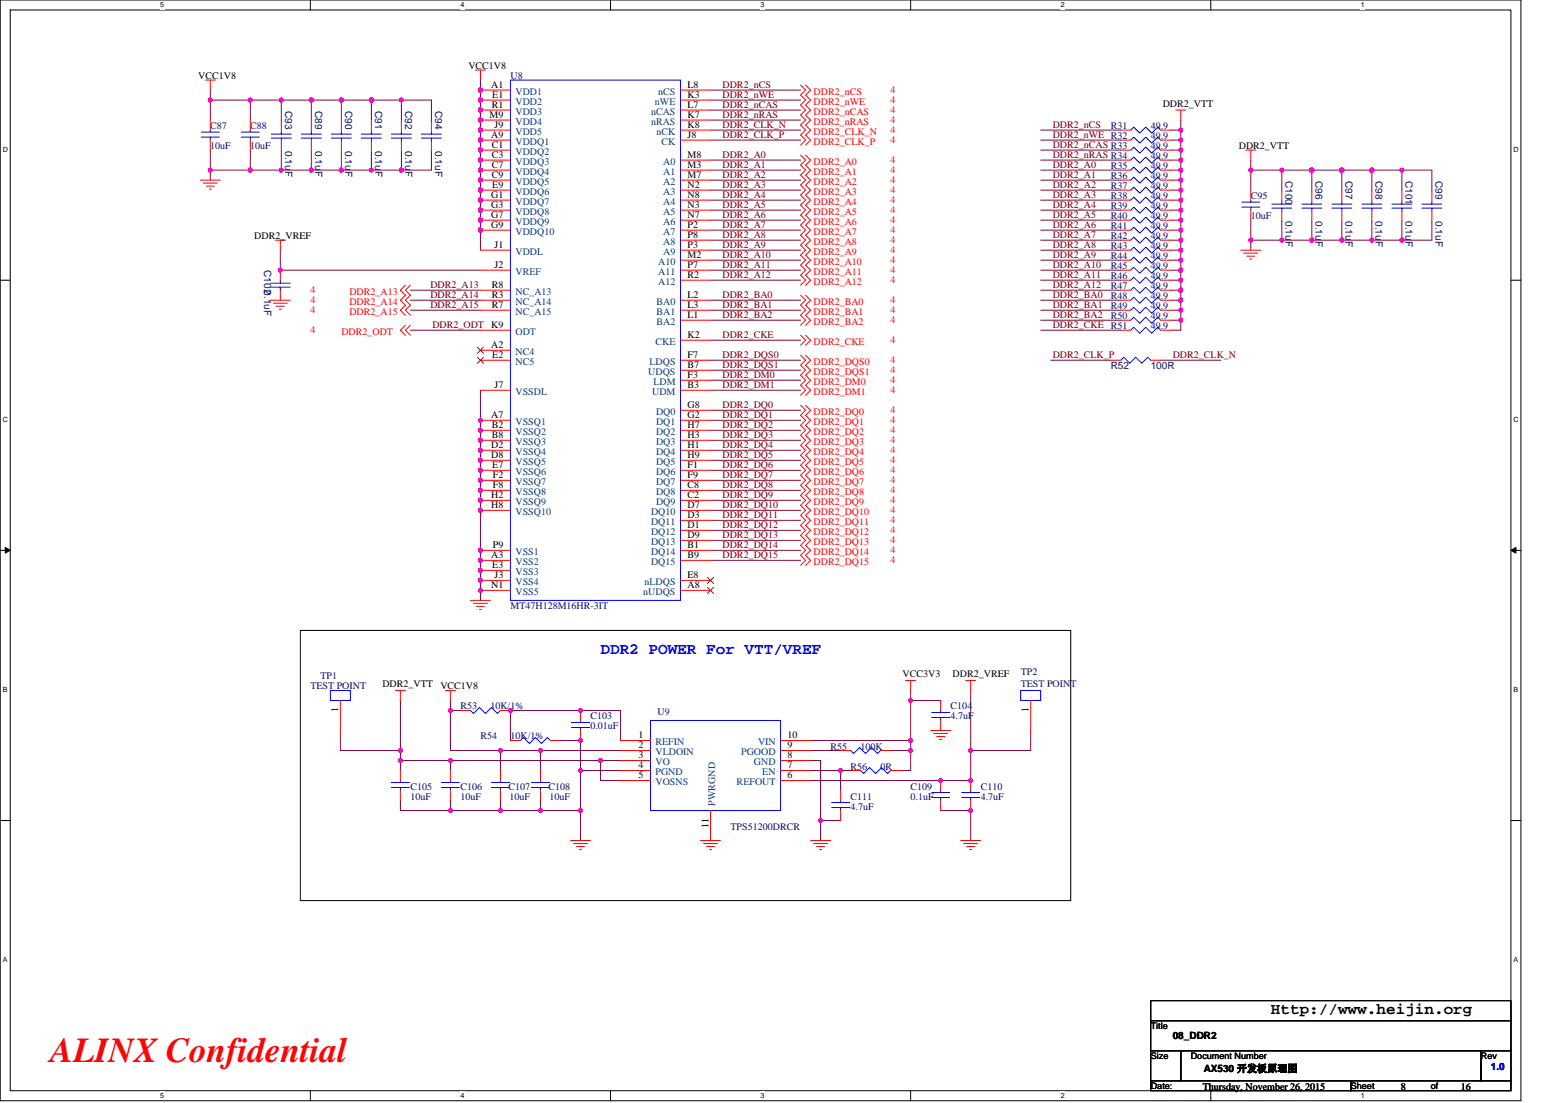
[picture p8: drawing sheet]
<svg xmlns="http://www.w3.org/2000/svg" width="297mm" height="210mm" viewBox="0 0 297 210" stroke-linecap="round" stroke-linejoin="round" font-family="sans-serif">
<path d="M0 0h289.6v209.5h-289.6zM1.9 1.9h285.8v205.7h-285.8z" fill="none" stroke="#000" stroke-width=".19"/>
<g fill="#fff">
<path d="M30.5 .2h.8v1.5h-.8z"/>
<path d="M30.5 207.8h.8v1.6h-.8z"/>
</g>
<path d="M59.1 0v1.9M59.1 207.6v1.9" fill="none" stroke="#000" stroke-width=".19"/>
<g fill="#fff">
<path d="M87.7 .2h.7v1.5h-.7z"/>
<path d="M87.7 207.8h.7v1.6h-.7z"/>
</g>
<path d="M116.2 0v1.9M116.2 207.6v1.9" fill="none" stroke="#000" stroke-width=".19"/>
<g fill="#fff">
<path d="M144.8 .2h.8v1.5h-.8z"/>
<path d="M144.8 207.8h.8v1.6h-.8z"/>
</g>
<path d="M173.4 0v1.9M173.4 207.6v1.9" fill="none" stroke="#000" stroke-width=".19"/>
<g fill="#fff">
<path d="M202 .2h.7v1.5h-.7z"/>
<path d="M202 207.8h.7v1.6h-.7z"/>
</g>
<path d="M230.5 0v1.9M230.5 207.6v1.9" fill="none" stroke="#000" stroke-width=".19"/>
<g fill="#fff">
<path d="M259.1 .2h.8v1.5h-.8z"/>
<path d="M259.1 207.8h.8v1.6h-.8z"/>
<path d="M.5 27.6h1v1.5h-1z"/>
<path d="M288.2 27.6h1v1.5h-1z"/>
<path d="M.5 79.1h1v1.5h-1z"/>
<path d="M288.2 79.1h1v1.5h-1z"/>
</g>
<path d="M0 53.3h1.9M287.7 53.3h1.9" fill="none" stroke="#000" stroke-width=".19"/>
<g fill="#fff">
<path d="M.5 130.5h.9v1.5h-.9z"/>
<path d="M288.2 130.5h.9v1.5h-.9z"/>
</g>
<path d="M0 104.8h1.9M287.7 104.8h1.9" fill="none" stroke="#000" stroke-width=".19"/>
<path d="M1 104.2l.9 .6-.9 .5zM287.7 104.8l.9-.6v1.1z" fill="#000" stroke="#000" stroke-width=".19"/>
<g fill="#fff">
<path d="M.5 181.9h.9v1.6h-.9z"/>
<path d="M288.2 181.9h.9v1.6h-.9z"/>
</g>
<path d="M57.2 120h146.7v51.4h-146.7zM0 156.2h1.9M287.7 156.2h1.9M219.1 190.5h68.6v3.8h-68.6zM219.1 194.3h68.6v5.7h-68.6zM219.1 200h5.7v5.7h-5.7zM219.1 205.7h38.1v1.9h-38.1zM224.8 200h57.2v5.7h-57.2zM257.2 205.7h30.5v1.9h-30.5zM282 200h5.7v5.7h-5.7z" fill="none" stroke="#000" stroke-width=".19"/>
<g fill="none" stroke="#800040" stroke-width=".19">
<path d="M40 19.1h7.7M40 19.1v3.8M40 17.1v1.9M47.7 19.1v3.8M47.7 19h5.9M53.6 19h5.7M53.6 19v4.1M59.3 19v4.1M59.3 19h5.7M65 19h5.7M65 19v4.1M70.7 19h5.7"/>
<path d="M70.7 19v4.1M76.4 19h5.7v4.1M76.4 19v4.1M91.5 15.2v32.4M135.3 17.1h17.1M135.3 19h17.1M40 32.4h7.7M40 28.6v3.8M40 32.4v1.9M47.7 32.4h5.9M47.7 28.6v3.8M53.6 32.4h5.7"/>
<path d="M53.6 28.8v3.6M59.3 28.8v3.6M59.3 32.4h5.7M65 32.4h5.7M65 28.8v3.6M70.7 32.4h5.7M70.7 28.8v3.6M76.4 28.8v3.6M82.1 28.8v3.6h-5.7M135.3 21h17.1M135.3 22.9h17.1M135.3 30.5h17.1"/>
<path d="M135.3 32.4h17.1M135.3 34.3h17.1M135.3 36.2h17.1M135.3 38.1h17.1M135.3 26.7h17.1M135.3 24.8h17.1M198.2 24.8h15.2M198.2 26.7h15.2M198.2 28.6h15.2M198.2 30.5h15.2M198.2 32.4h15.2M198.2 34.3h15.2"/>
<path d="M198.2 36.2h15.2M198.2 38.1h15.2M222.9 26.7h1.9M222.9 28.6h1.9M222.9 30.5h1.9M222.9 32.4h1.9M222.9 34.3h1.9M222.9 36.2h1.9M222.9 38.1h1.9M222.9 24.8h1.9v1.9M224.8 26.7v1.9M224.8 28.6v1.9"/>
<path d="M224.8 30.5v1.9M224.8 32.4v1.9M224.8 34.3v1.9M224.8 36.2v1.9M224.8 38.1v1.9M224.8 22.9v1.9M238.2 30.5v1.9M238.2 32.4h5.9M238.2 32.4v3.8M244.1 32.4v4M244.1 32.4h5.7M249.8 32.4v4"/>
<path d="M249.8 32.4h5.7M255.5 32.4v4M255.5 32.4h5.7M261.2 32.4h5.7M261.2 32.4v4M266.9 32.4v4M266.9 32.4h5.7v4M53.4 47.6v3.8h38.1M78.1 57.1h13.4M78.1 59.1h13.4M78.1 55.2h13.4M135.3 40h17.1"/>
<path d="M135.3 41.9h17.1M135.3 43.8h17.1M135.3 45.7h17.1M135.3 47.6h17.1M135.3 49.5h17.1M135.3 51.4h17.1M135.3 53.3h17.1M135.3 57.1h17.1M135.3 59.1h17.1M198.2 40h15.2M198.2 41.9h15.2M198.2 43.8h15.2"/>
<path d="M198.2 45.7h15.2M198.2 47.6h15.2M198.2 49.5h15.2M198.2 51.4h15.2M198.2 53.3h15.2M198.2 55.2h15.2M198.2 57.1h15.2M198.2 59.1h15.2M222.9 40h1.9M222.9 41.9h1.9M222.9 43.8h1.9M222.9 45.7h1.9"/>
<path d="M222.9 47.6h1.9M222.9 49.5h1.9M222.9 51.4h1.9M222.9 53.3h1.9M222.9 55.2h1.9M222.9 57.1h1.9M222.9 59.1h1.9M224.8 40v1.9M224.8 41.9v1.9M224.8 43.8v1.9M224.8 45.7v1.9M224.8 49.5v1.9"/>
<path d="M224.8 53.3v1.9M224.8 55.2v1.9M224.8 57.1v2M224.8 51.4v1.9M224.8 47.6v1.9M224.8 59.1v1.9M238.2 45.7h5.9M238.2 41.9v3.8M238.2 45.7v1.9M244.1 42.1v3.6M244.1 45.7h5.7M249.8 45.7h5.7"/>
<path d="M249.8 42.1v3.6M255.5 42.1v3.6M255.5 45.7h5.7M261.2 42.1v3.6M261.2 45.7h5.7M266.9 42.1v3.6M272.6 42.1v3.6h-5.7M78.1 62.9h13.4M91.5 74.3v40M135.3 61h17.1M135.3 64.8h17.1M135.3 68.6h17.1"/>
<path d="M135.3 70.5h17.1M135.3 72.4h17.1M135.3 74.3h17.1M135.3 78.1h17.1M198.2 62.9h15.2M198.2 61h15.2M200.1 68.6h11.4M221 68.6h11.4M222.9 61h1.9v1.9h-1.9M135.3 80h17.1M135.3 81.9h17.1M135.3 83.8h17.1"/>
<path d="M135.3 85.7h17.1M135.3 87.6h17.1M135.3 89.5h17.1M135.3 91.4h17.1M135.3 93.3h17.1M135.3 95.2h17.1M135.3 97.2h17.1M135.3 99.1h17.1M135.3 106.7h17.1M135.3 101h17.1M135.3 102.9h17.1M135.3 104.8h17.1"/>
<path d="M64.8 139.1v3.8h11.4M76.2 133.3v11.5M85.8 133.3v2M85.8 135.3h1.9M85.8 135.3v7.6h9.5M173.4 131.4v1.9M173.4 133.3v7.7M173.4 133.3h5.7M184.8 131.4v11.5h11.5v-3.8M76.2 144.8v1.9M76.2 152.4v1.9h9.6M76.2 144.8h9.6"/>
<path d="M85.8 144.8h28.5M85.8 154.3h9.5M85.8 144.8v1.9M85.8 152.4v1.9M95.3 152.4v1.9M95.3 154.3h7.6M95.3 142.9h7.6M95.3 142.9v3.8M97.2 141v-5.7h20.9v5.7M102.9 152.4v1.9M102.9 142.9v3.8M102.9 142.9h15.2"/>
<path d="M102.9 154.3h7.6v5.7M106.7 141h3.8v5.7h7.6M110.5 146.7v7.6M114.3 144.8v3.8h3.8M114.3 144.8h3.8M154.3 141h19.1M154.3 146.7h5.8M154.3 142.9h5.8M154.3 144.8h1.9v11.4M156.2 156.2h3.9M156.2 156.2v3.8M160.1 146.7h1.9"/>
<path d="M160.1 146.7v3.8M169.6 142.9h3.8M173.4 142.9v3.8h-1.9M173.4 141v1.9M179.1 154.3h5.7v5.7M184.8 142.9v5.7h-30.5"/>
</g>
<g fill="#f0f" stroke="#f0f" stroke-width=".19">
<circle cx="91.5" cy="43.8" r=".38"/>
<circle cx="91.5" cy="41.9" r=".38"/>
<circle cx="91.5" cy="40" r=".38"/>
<circle cx="91.5" cy="38.1" r=".38"/>
<circle cx="91.5" cy="36.2" r=".38"/>
<circle cx="91.5" cy="34.3" r=".38"/>
<circle cx="91.5" cy="32.4" r=".38"/>
<circle cx="91.5" cy="30.5" r=".38"/>
<circle cx="91.5" cy="28.6" r=".38"/>
<circle cx="91.5" cy="26.7" r=".38"/>
<circle cx="91.5" cy="24.8" r=".38"/>
<circle cx="91.5" cy="22.8" r=".38"/>
<circle cx="91.5" cy="20.9" r=".38"/>
<circle cx="91.5" cy="19" r=".38"/>
<circle cx="91.5" cy="17.1" r=".38"/>
<circle cx="91.5" cy="81.9" r=".38"/>
<circle cx="91.5" cy="80" r=".38"/>
<circle cx="91.5" cy="83.8" r=".38"/>
<circle cx="91.5" cy="85.7" r=".38"/>
<circle cx="91.5" cy="87.6" r=".38"/>
<circle cx="91.5" cy="89.5" r=".38"/>
<circle cx="91.5" cy="91.4" r=".38"/>
<circle cx="91.5" cy="93.3" r=".38"/>
<circle cx="91.5" cy="95.2" r=".38"/>
<circle cx="91.5" cy="97.1" r=".38"/>
<circle cx="91.5" cy="104.8" r=".38"/>
<circle cx="91.5" cy="106.7" r=".38"/>
<circle cx="91.5" cy="108.6" r=".38"/>
<circle cx="91.5" cy="110.5" r=".38"/>
<circle cx="91.5" cy="112.4" r=".38"/>
<circle cx="65" cy="19" r=".38"/>
<circle cx="40" cy="19" r=".38"/>
<circle cx="47.6" cy="32.4" r=".38"/>
<circle cx="76.4" cy="19" r=".38"/>
<circle cx="70.7" cy="19" r=".38"/>
<circle cx="65" cy="32.4" r=".38"/>
<circle cx="76.4" cy="32.4" r=".38"/>
<circle cx="70.7" cy="32.4" r=".38"/>
<circle cx="59.3" cy="19" r=".38"/>
<circle cx="59.3" cy="32.4" r=".38"/>
<circle cx="76.2" cy="144.8" r=".38"/>
<circle cx="173.4" cy="141" r=".38"/>
<circle cx="156.2" cy="156.2" r=".38"/>
<circle cx="110.5" cy="154.3" r=".38"/>
<circle cx="102.9" cy="154.3" r=".38"/>
<circle cx="95.3" cy="142.9" r=".38"/>
<circle cx="173.4" cy="133.3" r=".38"/>
<circle cx="85.7" cy="154.3" r=".38"/>
<circle cx="85.7" cy="144.8" r=".38"/>
<circle cx="95.3" cy="154.3" r=".38"/>
<circle cx="85.7" cy="135.2" r=".38"/>
<circle cx="184.8" cy="148.6" r=".38"/>
<circle cx="184.8" cy="142.9" r=".38"/>
<circle cx="114.3" cy="144.8" r=".38"/>
<circle cx="173.4" cy="142.9" r=".38"/>
<circle cx="184.8" cy="154.3" r=".38"/>
<circle cx="179.1" cy="148.6" r=".38"/>
<circle cx="160" cy="146.7" r=".38"/>
<circle cx="110.5" cy="135.2" r=".38"/>
<circle cx="97.2" cy="135.2" r=".38"/>
<circle cx="102.9" cy="142.9" r=".38"/>
<circle cx="110.5" cy="146.7" r=".38"/>
<circle cx="110.5" cy="141" r=".38"/>
<circle cx="76.2" cy="142.9" r=".38"/>
<circle cx="40" cy="32.4" r=".38"/>
<circle cx="224.8" cy="24.8" r=".38"/>
<circle cx="224.8" cy="28.6" r=".38"/>
<circle cx="224.8" cy="26.7" r=".38"/>
<circle cx="224.8" cy="30.5" r=".38"/>
<circle cx="224.8" cy="34.3" r=".38"/>
<circle cx="224.8" cy="32.4" r=".38"/>
<circle cx="224.8" cy="36.2" r=".38"/>
<circle cx="224.8" cy="38.1" r=".38"/>
<circle cx="224.8" cy="41.9" r=".38"/>
<circle cx="224.8" cy="40" r=".38"/>
<circle cx="224.8" cy="43.8" r=".38"/>
<circle cx="224.8" cy="45.7" r=".38"/>
<circle cx="224.8" cy="47.6" r=".38"/>
<circle cx="224.8" cy="51.4" r=".38"/>
<circle cx="224.8" cy="49.5" r=".38"/>
<circle cx="224.8" cy="55.2" r=".38"/>
<circle cx="224.8" cy="53.3" r=".38"/>
<circle cx="224.8" cy="57.1" r=".38"/>
<circle cx="224.8" cy="60.9" r=".38"/>
<circle cx="224.8" cy="59" r=".38"/>
<circle cx="53.6" cy="19" r=".38"/>
<circle cx="47.6" cy="19" r=".38"/>
<circle cx="53.6" cy="32.4" r=".38"/>
<circle cx="255.5" cy="45.7" r=".38"/>
<circle cx="249.8" cy="45.7" r=".38"/>
<circle cx="255.5" cy="32.4" r=".38"/>
<circle cx="244.1" cy="32.4" r=".38"/>
<circle cx="238.1" cy="32.4" r=".38"/>
<circle cx="266.9" cy="32.4" r=".38"/>
<circle cx="261.2" cy="32.4" r=".38"/>
<circle cx="266.9" cy="45.7" r=".38"/>
<circle cx="261.2" cy="45.7" r=".38"/>
<circle cx="249.8" cy="32.4" r=".38"/>
<circle cx="244.1" cy="45.7" r=".38"/>
<circle cx="238.1" cy="45.7" r=".38"/>
<circle cx="53.4" cy="51.4" r=".38"/>
</g>
<g fill="none" stroke="#f00" stroke-width=".19">
<path d="M39.1 15.2h1.9M40 15.2v1.9M90.5 13.3h1.9M91.5 17.1h5.7M91.5 19h5.7M91.5 13.3v1.9M129.6 17.1h5.7M129.6 19h5.7M152.4 16.2l1 .9-1 1 1 .9-1 1 1 1-1 .9 1 1-1 .9 1 1-1 .9 1 1-1 .9M153.4 16.2l.9 .9-.9 1 .9 .9-.9 1 .9 1-.9 .9 .9 1-.9 .9 .9 1-.9 .9 .9 1-.9 .9M38.1 34.3h3.8M38.7 34.9h2.7"/>
<path d="M39.3 35.4h1.5M39.9 36h.3M40 22.9v1.9M40 26.7v1.9M47.7 22.9v1.9M47.7 26.7v1.9M53.6 23.1v1.9M53.6 26.9v1.9M59.3 23.1v1.9M59.3 26.9v1.9M65 23.1v1.9M65 26.9v1.9"/>
<path d="M70.7 23.1v1.9M70.7 26.9v1.9M76.4 23.1v1.9M76.4 26.9v1.9M82.1 23.1v1.9M82.1 26.9v1.9M91.5 21h5.7M91.5 22.9h5.7M91.5 24.8h5.7M91.5 26.7h5.7M91.5 28.6h5.7M91.5 30.5h5.7"/>
<path d="M91.5 32.4h5.7M91.5 34.3h5.7M91.5 36.2h5.7M91.5 38.1h5.7M129.6 21h5.7M129.6 22.9h5.7M129.6 24.8h5.7M129.6 26.7h5.7M129.6 30.5h5.7M129.6 32.4h5.7M129.6 34.3h5.7M129.6 36.2h5.7"/>
<path d="M129.6 38.1h5.7M152.4 29.5l1 1-1 .9 1 1-1 .9 1 1-1 .9 1 1-1 .9 1 1-1 1 1 .9-1 1 1 .9-1 1 1 .9-1 1 1 .9-1 1 1 .9-1 1 1 .9-1 1 1 .9-1 1 1 .9-1 1M153.4 29.5l.9 1-.9 .9 .9 1-.9 .9 .9 1-.9 .9 .9 1-.9 .9 .9 1-.9 1 .9 .9-.9 1 .9 .9-.9 1 .9 .9-.9 1 .9 .9-.9 1 .9 .9-.9 1 .9 .9-.9 1 .9 .9-.9 1 .9 .9-.9 1M213.4 28.6h1.9M213.4 36.2h1.9M213.4 30.5h1.9M213.4 38.1h1.9M213.4 24.8h1.9M213.4 32.4h1.9M213.4 26.7h1.9M213.4 34.3h1.9M221 28.6h1.9"/>
<path d="M221 36.2h1.9M221 30.5h1.9M221 38.1h1.9M221 24.8h1.9M221 32.4h1.9M221 26.7h1.9M221 34.3h1.9M223.9 21h1.9M224.8 21v1.9M237.2 28.6h1.9M238.2 36.2v1.9M238.2 28.6v1.9"/>
<path d="M244.1 36.4v1.9M249.8 36.4v1.9M255.5 36.4v1.9M261.2 36.4v1.9M266.9 36.4v1.9M272.6 36.4v1.9M51.5 57.1h3.8M52 57.7h2.7M52.4 45.7h1.9M52.6 58.3h1.5M53.2 58.9h.4M53.4 45.7v1.9"/>
<path d="M53.4 51.4v1.9M53.4 55.2v1.9M77.2 54.3l-1 .9 1 1-1 .9 1 1-1 1 1 .9M78.1 54.3l-.9 .9 .9 1-.9 .9 .9 1-.9 1 .9 .9M91.5 40h5.7M91.5 41.9h5.7M91.5 43.8h5.7M91.5 47.6h5.7M91.5 51.4h5.7M91.5 55.2h5.7M91.5 57.1h5.7M91.5 59.1h5.7"/>
<path d="M129.6 40h5.7M129.6 41.9h5.7M129.6 43.8h5.7M129.6 45.7h5.7M129.6 47.6h5.7M129.6 49.5h5.7M129.6 51.4h5.7M129.6 53.3h5.7M129.6 57.1h5.7M129.6 59.1h5.7M152.4 56.2l1 .9-1 1 1 1-1 .9 1 1-1 .9M153.4 56.2l.9 .9-.9 1 .9 1-.9 .9 .9 1-.9 .9"/>
<path d="M213.4 53.3h1.9M213.4 43.8h1.9M213.4 45.7h1.9M213.4 55.2h1.9M213.4 40h1.9M213.4 57.1h1.9M213.4 47.6h1.9M213.4 41.9h1.9M213.4 49.5h1.9M213.4 51.4h1.9M213.4 59.1h1.9M221 53.3h1.9"/>
<path d="M221 43.8h1.9M221 45.7h1.9M221 55.2h1.9M221 40h1.9M221 57.1h1.9M221 47.6h1.9M221 41.9h1.9M221 49.5h1.9M221 51.4h1.9M221 59.1h1.9M236.3 47.6h3.8M236.8 48.2h2.7"/>
<path d="M237.4 48.8h1.5M238 49.3h.4M238.2 40v1.9M244.1 40.2v1.9M249.8 40.2v1.9M255.5 40.2v1.9M261.2 40.2v1.9M266.9 40.2v1.9M272.6 40.2v1.9M77.2 61.9l-1 1 1 .9M78.1 61.9l-.9 1 .9 .9M91.5 62.9h5.7"/>
<path d="M91.5 66.7h5.7M91.5 68.6h5.7M91.5 74.3h5.7M129.6 61h5.7M129.6 64.8h5.7M129.6 68.6h5.7M129.6 70.5h5.7M129.6 72.4h5.7M129.6 74.3h5.7M129.6 78.1h5.7M152.4 63.8l1 1-1 .9M152.4 67.6l1 1-1 .9 1 1-1 .9 1 1-1 .9 1 1-1 .9"/>
<path d="M152.4 77.2l1 .9-1 1 1 .9-1 1 1 .9-1 1 1 .9-1 1 1 .9-1 1 1 .9-1 1 1 .9-1 1 1 .9-1 1 1 .9-1 1 1 .9-1 1 1 1-1 .9 1 1-1 .9 1 1-1 .9 1 1-1 .9 1 1-1 .9 1 1-1 .9M153.4 63.8l.9 1-.9 .9M153.4 67.6l.9 1-.9 .9 .9 1-.9 .9 .9 1-.9 .9 .9 1-.9 .9M153.4 77.2l.9 .9-.9 1 .9 .9-.9 1 .9 .9-.9 1 .9 .9-.9 1 .9 .9-.9 1 .9 .9-.9 1 .9 .9-.9 1 .9 .9-.9 1 .9 .9-.9 1 .9 .9-.9 1 .9 1-.9 .9 .9 1-.9 .9 .9 1-.9 .9 .9 1-.9 .9 .9 1-.9 .9 .9 1-.9 .9M211.5 68.6h1.9M213.4 61h1.9M213.4 62.9h1.9M219.1 68.6h1.9M221 61h1.9M221 62.9h1.9M91.5 80h5.7M91.5 81.9h5.7"/>
<path d="M91.5 83.8h5.7M91.5 85.7h5.7M91.5 87.6h5.7M91.5 89.5h5.7M91.5 91.4h5.7M91.5 93.3h5.7M91.5 95.2h5.7M91.5 97.2h5.7M129.6 80h5.7M129.6 81.9h5.7M129.6 83.8h5.7M129.6 85.7h5.7"/>
<path d="M129.6 87.6h5.7M129.6 89.5h5.7M129.6 91.4h5.7M129.6 93.3h5.7M129.6 95.2h5.7M129.6 97.2h5.7M129.6 99.1h5.7M89.6 114.3h3.8M90.1 114.9h2.7M90.7 115.4h1.5M91.3 116h.4M91.5 104.8h5.7"/>
<path d="M91.5 106.7h5.7M91.5 108.6h5.7M91.5 110.5h5.7M91.5 112.4h5.7M129.6 101h5.7M129.6 102.9h5.7M129.6 104.8h5.7M129.6 106.7h5.7M129.6 110.5h5.7M129.6 112.4h5.7M64.8 133.3v5.8M75.3 131.4h1.9"/>
<path d="M76.2 131.4v1.9M84.8 131.4h1.9M85.8 131.4v2M87.7 135.3h1.9M95.3 135.3h1.9M110.5 135.3v1.9M110.5 139.1v1.9M172.4 129.5h1.9M173.4 129.5v1.9M177.2 139.1h3.8M177.8 139.6h2.6M179.1 133.3v2"/>
<path d="M179.1 137.2v1.9M183.9 129.5h1.9M184.8 129.5v1.9M196.3 133.3v5.8M76.2 146.7v1.9M76.2 150.5v1.9M85.8 146.7v1.9M85.8 150.5v1.9M95.3 146.7v1.9M95.3 150.5v1.9M97.2 141h1.9M102.9 146.7v1.9"/>
<path d="M102.9 150.5v1.9M104.8 141h1.9M118.1 141h5.8M118.1 142.9h5.8M118.1 144.8h5.8M118.1 146.7h5.8M118.1 148.6h5.8M135.3 154.3v5.7M148.6 148.6h5.7M148.6 146.7h5.7M148.6 144.8h5.7M148.6 142.9h5.7"/>
<path d="M148.6 141h5.7M160.1 142.9h1.9M160.1 150.5v1.9M160.1 154.3v1.9M162 146.7h1.9M167.7 142.9h1.9M169.6 146.7h1.9M178.3 140.2h1.6M178.9 140.8h.4M179.1 148.6v1.9M179.1 152.4v1.9M184.8 148.6v1.9"/>
<path d="M184.8 152.4v1.9M108.6 160h3.8M109.2 160.6h2.7M109.8 161.2h1.5M110.3 161.7h.4M133.4 160h3.8M134 160.6h2.6M134.5 161.2h1.6M135.1 161.7h.4M154.3 160h3.9M154.9 160.6h2.7M155.5 161.2h1.5"/>
<path d="M156.1 161.7h.3M182.9 160h3.8M183.5 160.6h2.7M184.1 161.2h1.5M184.6 161.7h.4"/>
</g>
<g fill="none" stroke="#00f" stroke-width=".19">
<path d="M97.2 15.2h32.4v99.1h-32.4zM38.3 26.1h3.5M38.3 25.1h3.5M40 24.8v.3M40 26.1v.6M45.9 26.1h3.5M45.9 25.1h3.5M47.7 24.8v.3M47.7 26.1v.6M51.7 26.3h3.8M51.7 25.5h3.8M53.6 25v.5"/>
<path d="M53.6 26.3v.6M57.4 26.3h3.8M57.4 25.5h3.8M59.3 25v.5M59.3 26.3v.6M63.1 26.3h3.8M63.1 25.5h3.8M65 25v.5M65 26.3v.6M68.8 26.3h3.8M68.8 25.5h3.8M70.7 25v.5"/>
<path d="M70.7 26.3v.6M74.5 26.3h3.8M74.5 25.5h3.8M76.4 25v.5M76.4 26.3v.6M80.2 26.3h3.8M80.2 25.5h3.8M82.1 25v.5M82.1 26.3v.6M215.3 28.6l.6-.6 1.1 1.1 1.2-1.1 1.1 1.1 1.1-1.1 .6 .6M215.3 36.2l.6-.6 1.1 1.2 1.2-1.2 1.1 1.2 1.1-1.2 .6 .6M215.3 30.5l.6-.6 1.1 1.2 1.2-1.2 1.1 1.2 1.1-1.2 .6 .6"/>
<path d="M215.3 38.1l.6-.6 1.1 1.2 1.2-1.2 1.1 1.2 1.1-1.2 .6 .6M215.3 24.8l.6-.6 1.1 1.1 1.2-1.1 1.1 1.1 1.1-1.1 .6 .6M215.3 32.4l.6-.6 1.1 1.2 1.2-1.2 1.1 1.2 1.1-1.2 .6 .6M215.3 26.7l.6-.6 1.1 1.1 1.2-1.1 1.1 1.1 1.1-1.1 .6 .6M215.3 34.3l.6-.6 1.1 1.2 1.2-1.2 1.1 1.2 1.1-1.2 .6 .6M236.4 39.4h3.5M236.4 38.5h3.5M238.2 38.1v.4M238.2 39.4v.6M242.2 39.6h3.8M242.2 38.9h3.8M244.1 38.3v.6"/>
<path d="M244.1 39.6v.6M247.9 39.6h3.8M247.9 38.9h3.8M249.8 38.3v.6M249.8 39.6v.6M253.6 39.6h3.8M253.6 38.9h3.8M255.5 38.3v.6M255.5 39.6v.6M259.3 39.6h3.8M259.3 38.9h3.8M261.2 38.3v.6"/>
<path d="M261.2 39.6v.6M265 39.6h3.8M265 38.9h3.8M266.9 38.3v.6M266.9 39.6v.6M270.7 39.6h3.8M270.7 38.9h3.8M272.6 38.3v.6M272.6 39.6v.6M51.5 54.7h3.8M51.5 53.9h3.8M53.4 53.3v.6"/>
<path d="M53.4 54.7v.5M215.3 53.3l.6-.5 1.1 1.1 1.2-1.1 1.1 1.1 1.1-1.1 .6 .5M215.3 43.8l.6-.6 1.1 1.2 1.2-1.2 1.1 1.2 1.1-1.2 .6 .6M215.3 45.7l.6-.6 1.1 1.2 1.2-1.2 1.1 1.2 1.1-1.2 .6 .6M215.3 55.2l.6-.5 1.1 1.1 1.2-1.1 1.1 1.1 1.1-1.1 .6 .5M215.3 40l.6-.6 1.1 1.2 1.2-1.2 1.1 1.2 1.1-1.2 .6 .6M215.3 57.1l.6-.5 1.1 1.1 1.2-1.1 1.1 1.1 1.1-1.1 .6 .5M215.3 47.6l.6-.5 1.1 1.1 1.2-1.1 1.1 1.1 1.1-1.1 .6 .5M215.3 41.9l.6-.6 1.1 1.2 1.2-1.2 1.1 1.2 1.1-1.2 .6 .6M215.3 49.5l.6-.5 1.1 1.1 1.2-1.1 1.1 1.1 1.1-1.1 .6 .5M215.3 51.4l.6-.5 1.1 1.1 1.2-1.1 1.1 1.1 1.1-1.1 .6 .5M215.3 59.1l.6-.6 1.1 1.1 1.2-1.1 1.1 1.1 1.1-1.1 .6 .6"/>
<path d="M213.4 68.6l.6-.6 1.1 1.2 1.2-1.2 1.1 1.2 1.1-1.2 .6 .6M215.3 61l.6-.6 1.1 1.1 1.2-1.1 1.1 1.1 1.1-1.1 .6 .6M215.3 62.9l.6-.6 1.1 1.1 1.2-1.1 1.1 1.1 1.1-1.1 .6 .6M62.9 131.4h3.8v1.9h-3.8zM89.6 135.3l.5 .5 1.2-1.1 1.1 1.1 1.2-1.1 1.1 1.1 .6-.5M108.8 138.5h3.4M108.8 137.5h3.4M110.5 137.2v.3M110.5 138.5v.6M123.9 137.2h24.7v17.1h-24.7zM177.4 136.6h3.4M177.4 135.6h3.4"/>
<path d="M179.1 135.3v.3M179.1 136.6v.6M194.3 131.4h3.9v1.9h-3.9zM74.5 149.9h3.5M74.5 149h3.5M76.2 148.6v.4M76.2 149.9v.6M84 149.9h3.5M84 149h3.5M85.8 148.6v.4M85.8 149.9v.6M93.6 149.9h3.4"/>
<path d="M93.6 149h3.4M95.3 148.6v.4M95.3 149.9v.6M99.1 141l.6-.6 1.1 1.1 1.2-1.1 1.1 1.1 1.1-1.1 .6 .6M101.2 149.9h3.4M101.2 149h3.4M102.9 148.6v.4M102.9 149.9v.6M158.3 153.7h3.5M158.3 152.8h3.5M160.1 152.4v.4M160.1 153.7v.6"/>
<path d="M162 142.9l.5 .5 1.2-1.1 1.1 1.1 1.2-1.1 1.1 1.1 .6-.5M163.9 146.7l.5 .6 1.2-1.2 1.1 1.2 1.2-1.2 1.1 1.2 .6-.6M177.4 151.8h3.4M177.4 150.9h3.4M179.1 150.5v.4M179.1 151.8v.6M183.1 151.8h3.4M183.1 150.9h3.4M184.8 150.5v.4M184.8 151.8v.6"/>
</g>
<path d="M90.9 66.1l1.2 1.2M90.9 68l1.2 1.2M92.1 66.1l-1.2 1.2M92.1 68l-1.2 1.2M134.7 109.9l1.2 1.2M134.7 111.8l1.2 1.2M135.9 109.9l-1.2 1.2M135.9 111.8l-1.2 1.2" fill="none" stroke="#804000" stroke-width=".19"/>
<text font-size="6.7" fill="#f00" x="9.6" y="202.2">ALINX Confidential</text>
<text font-size="3" fill="#00f" x="114.3" y="124.5">DDR2 POWER For VTT/VREF</text>
<text font-size="3" x="242" y="193.1">Http://www.heijin.org</text>
<g font-size="1.9">
<text x="37.8" y="15">VCC1V8</text>
<text x="89.2" y="13.1">VCC1V8</text>
<text x="93.5" y="16.7">A1</text>
<text x="130.9" y="16.7">L8</text>
<text x="93.2" y="22.5">M9</text>
<text x="93.6" y="20.6">R1</text>
<text x="93.7" y="18.6">E1</text>
<text x="130.9" y="20.6">L7</text>
<text x="130.9" y="22.5">K7</text>
<text x="130.9" y="18.6">K3</text>
<text x="221.4" y="20.4">DDR2_VTT</text>
<text x="93.5" y="26.3">A9</text>
<text x="93.6" y="28.2">C1</text>
<text x="94.2" y="24.4">J9</text>
<text x="130.9" y="24.4">K8</text>
<text x="130.9" y="26.3">J8</text>
<text x="235.9" y="28.4">DDR2_VTT</text>
<text x="93.6" y="30.1">C3</text>
<text x="93.6" y="32">C7</text>
<text x="93.6" y="33.9">C9</text>
<text x="93.7" y="35.8">E9</text>
<text x="130.9" y="30.1">M8</text>
<text x="130.9" y="32">M3</text>
<text x="130.9" y="33.9">M7</text>
<text x="130.9" y="35.8">N2</text>
<text x="93.5" y="37.7">G1</text>
<text x="93.5" y="39.6">G3</text>
<text x="93.5" y="41.5">G7</text>
<text x="130.9" y="37.7">N8</text>
<text x="130.9" y="39.6">N3</text>
<text x="130.9" y="41.5">N7</text>
<text x="48.4" y="45.5">DDR2_VREF</text>
<text x="93.5" y="43.4">G9</text>
<text x="94.2" y="47.2">J1</text>
<text x="130.9" y="43.4">P2</text>
<text x="130.9" y="45.3">P8</text>
<text x="130.9" y="47.2">P3</text>
<text x="94.2" y="51">J2</text>
<text x="130.9" y="49.1">M2</text>
<text x="130.9" y="51">P7</text>
<text x="130.9" y="52.9">R2</text>
<text x="93.6" y="54.8">R8</text>
<text x="93.6" y="56.7">R3</text>
<text x="93.6" y="58.7">R7</text>
<text x="130.9" y="56.7">L2</text>
<text x="130.9" y="58.7">L3</text>
<text x="93.5" y="62.5">K9</text>
<text x="130.9" y="64.4">K2</text>
<text x="130.9" y="60.6">L1</text>
<text x="93.5" y="66.3">A2</text>
<text x="93.7" y="68.2">E2</text>
<text x="130.9" y="70.1">B7</text>
<text x="130.9" y="72">F3</text>
<text x="130.9" y="68.2">F7</text>
<text x="94.2" y="73.9">J7</text>
<text x="130.9" y="77.7">G8</text>
<text x="130.9" y="73.9">B3</text>
<text x="93.5" y="79.6">A7</text>
<text x="93.6" y="81.5">B2</text>
<text x="93.6" y="83.4">B8</text>
<text x="130.9" y="79.6">G2</text>
<text x="130.9" y="81.5">H7</text>
<text x="130.9" y="83.4">H3</text>
<text x="93.5" y="85.3">D2</text>
<text x="93.5" y="87.2">D8</text>
<text x="93.7" y="89.1">E7</text>
<text x="130.9" y="85.3">H1</text>
<text x="130.9" y="87.2">H9</text>
<text x="130.9" y="89.1">F1</text>
<text x="93.5" y="94.8">H2</text>
<text x="93.8" y="91">F2</text>
<text x="93.8" y="92.9">F8</text>
<text x="130.9" y="91">F9</text>
<text x="130.9" y="92.9">C8</text>
<text x="130.9" y="94.8">C2</text>
<text x="93.5" y="96.8">H8</text>
<text x="130.9" y="96.8">D7</text>
<text x="130.9" y="98.7">D3</text>
<text x="130.9" y="100.6">D1</text>
<text x="93.5" y="106.3">A3</text>
<text x="93.8" y="104.4">P9</text>
<text x="130.9" y="102.5">D9</text>
<text x="130.9" y="104.4">B1</text>
<text x="130.9" y="106.3">B9</text>
<text x="93.5" y="112">N1</text>
<text x="93.7" y="108.2">E3</text>
<text x="94.2" y="110.1">J3</text>
<text x="130.9" y="112">A8</text>
<text x="130.9" y="110.1">E8</text>
<text x="72.8" y="130.9">DDR2_VTT</text>
<text x="83.9" y="131.3">VCC1V8</text>
<text x="171.9" y="129">VCC3V3</text>
<text x="181.4" y="129">DDR2_VREF</text>
<text x="64.4" y="135.6" transform="rotate(-90 64.4 135.6)">1</text>
<text x="195.9" y="135.6" transform="rotate(-90 195.9 135.6)">1</text>
<text x="121.6" y="140.6">1</text>
<text x="121.6" y="142.5">2</text>
<text x="150" y="142.5">9</text>
<text x="150" y="140.6">10</text>
<text x="121.6" y="144.4">3</text>
<text x="121.6" y="146.3">4</text>
<text x="121.6" y="148.2">5</text>
<text x="150" y="146.3">7</text>
<text x="150" y="148.2">6</text>
<text x="150" y="144.4">8</text>
<text x="134.9" y="157.5" transform="rotate(-90 134.9 157.5)">11</text>
<text x="223.3" y="197.8">08_DDR2</text>
<text x="229" y="207.5">Thursday, November 26, 2015</text>
<text x="229.2" y="204.1">AX530 开发板原理图</text>
<text x="266.7" y="207.5">8</text>
<text x="278.2" y="207.5">16</text>
</g>
<g font-size="1.9" fill="#000080">
<text x="97.2" y="15">U8</text>
<text x="54.3" y="21.1" transform="rotate(90 54.3 21.1)">C93</text>
<text x="60" y="21.1" transform="rotate(90 60 21.1)">C89</text>
<text x="65.7" y="21.1" transform="rotate(90 65.7 21.1)">C90</text>
<text x="71.4" y="21.1" transform="rotate(90 71.4 21.1)">C91</text>
<text x="77.1" y="21.1" transform="rotate(90 77.1 21.1)">C92</text>
<text x="82.9" y="21.1" transform="rotate(90 82.9 21.1)">C94</text>
<text x="40" y="24.6">C87</text>
<text x="40" y="28.4">10uF</text>
<text x="47.7" y="24.6">C88</text>
<text x="47.7" y="28.4">10uF</text>
<text x="54.3" y="28.8" transform="rotate(90 54.3 28.8)">0.1uF</text>
<text x="60" y="28.8" transform="rotate(90 60 28.8)">0.1uF</text>
<text x="65.7" y="28.8" transform="rotate(90 65.7 28.8)">0.1uF</text>
<text x="71.4" y="28.8" transform="rotate(90 71.4 28.8)">0.1uF</text>
<text x="77.1" y="28.8" transform="rotate(90 77.1 28.8)">0.1uF</text>
<text x="82.9" y="28.8" transform="rotate(90 82.9 28.8)">0.1uF</text>
<text x="211.5" y="24.6">R31</text>
<text x="219.1" y="28.4">49.9</text>
<text x="219.1" y="24.6">49.9</text>
<text x="219.1" y="26.5">49.9</text>
<text x="211.5" y="32.2">R35</text>
<text x="211.5" y="34.1">R36</text>
<text x="219.1" y="30.3">49.9</text>
<text x="219.1" y="32.2">49.9</text>
<text x="219.1" y="34.1">49.9</text>
<text x="244.8" y="34.5" transform="rotate(90 244.8 34.5)">C100</text>
<text x="250.5" y="34.5" transform="rotate(90 250.5 34.5)">C96</text>
<text x="256.2" y="34.5" transform="rotate(90 256.2 34.5)">C97</text>
<text x="261.9" y="34.5" transform="rotate(90 261.9 34.5)">C98</text>
<text x="267.6" y="34.5" transform="rotate(90 267.6 34.5)">C101</text>
<text x="273.4" y="34.5" transform="rotate(90 273.4 34.5)">C99</text>
<text x="211.5" y="36">R37</text>
<text x="211.5" y="37.9">R38</text>
<text x="211.5" y="39.8">R39</text>
<text x="211.5" y="41.7">R40</text>
<text x="219.1" y="36">49.9</text>
<text x="219.1" y="37.9">49.9</text>
<text x="219.1" y="39.8">49.9</text>
<text x="219.1" y="41.7">49.9</text>
<text x="238.2" y="37.9">C95</text>
<text x="238.2" y="41.7">10uF</text>
<text x="211.5" y="43.6">R41</text>
<text x="211.5" y="45.5">R42</text>
<text x="211.5" y="47.4">R43</text>
<text x="219.1" y="43.6">49.9</text>
<text x="219.1" y="45.5">49.9</text>
<text x="219.1" y="47.4">49.9</text>
<text x="244.8" y="42.1" transform="rotate(90 244.8 42.1)">0.1uF</text>
<text x="250.5" y="42.1" transform="rotate(90 250.5 42.1)">0.1uF</text>
<text x="256.2" y="42.1" transform="rotate(90 256.2 42.1)">0.1uF</text>
<text x="261.9" y="42.1" transform="rotate(90 261.9 42.1)">0.1uF</text>
<text x="267.6" y="42.1" transform="rotate(90 267.6 42.1)">0.1uF</text>
<text x="273.4" y="42.1" transform="rotate(90 273.4 42.1)">0.1uF</text>
<text x="50.3" y="51.4" transform="rotate(90 50.3 51.4)">C1020.1uF</text>
<text x="211.5" y="53.1">R46</text>
<text x="211.5" y="49.3">R44</text>
<text x="211.5" y="51.2">R45</text>
<text x="219.1" y="53.1">49.9</text>
<text x="219.1" y="49.3">49.9</text>
<text x="219.1" y="51.2">49.9</text>
<text x="211.5" y="55.1">R47</text>
<text x="211.5" y="57">R48</text>
<text x="211.5" y="58.9">R49</text>
<text x="219.1" y="55.1">49.9</text>
<text x="219.1" y="57">49.9</text>
<text x="219.1" y="58.9">49.9</text>
<text x="211.5" y="60.8">R50</text>
<text x="219.1" y="60.8">49.9</text>
<text x="219.1" y="62.7">49.9</text>
<text x="211.5" y="70.3">R52</text>
<text x="219.1" y="70.3">100R</text>
<text x="97.2" y="116">MT47H128M16HR-3IT</text>
<text x="59.1" y="131.3">TEST POINT</text>
<text x="61" y="129.3">TP1</text>
<text x="194.3" y="128.6">TP2</text>
<text x="194.3" y="130.9">TEST POINT</text>
<text x="87.7" y="135.1">R53</text>
<text x="93.4" y="135.1">10K/1%</text>
<text x="112.4" y="137">C103</text>
<text x="125.2" y="136.2">U9</text>
<text x="181" y="135.1">C104</text>
<text x="181" y="137">4.7uF</text>
<text x="91.5" y="140.8">R54</text>
<text x="97.2" y="140.8">10K/1%</text>
<text x="112.4" y="138.9">0.01uF</text>
<text x="158.2" y="142.7">R55</text>
<text x="163.9" y="142.7">100K</text>
<text x="162" y="146.5">R56</text>
<text x="167.7" y="146.5">0R</text>
<text x="78.1" y="150.3">C105</text>
<text x="78.1" y="152.2">10uF</text>
<text x="87.7" y="150.3">C106</text>
<text x="87.7" y="152.2">10uF</text>
<text x="96.8" y="150.3">C107</text>
<text x="97" y="152.2">10uF</text>
<text x="104.4" y="150.3">C108</text>
<text x="104.6" y="152.2">10uF</text>
<text x="162" y="152.2">C111</text>
<text x="162" y="154.1">4.7uF</text>
<text x="173.4" y="150.3">C109</text>
<text x="173.4" y="152.2">0.1uF</text>
<text x="186.7" y="150.3">C110</text>
<text x="186.7" y="152.2">4.7uF</text>
<text x="139.1" y="157.9">TPS51200DRCR</text>
</g>
<g font-size="1.9" fill="#800000">
<text x="137.6" y="16.8">DDR2_nCS</text>
<text x="137.6" y="18.7">DDR2_nWE</text>
<text x="137.6" y="20.6">DDR2_nCAS</text>
<text x="137.6" y="22.5">DDR2_nRAS</text>
<text x="137.6" y="26.3">DDR2_CLK_P</text>
<text x="137.6" y="24.4">DDR2_CLK_N</text>
<text x="200.4" y="24.4">DDR2_nCS</text>
<text x="200.4" y="26.3">DDR2_nWE R32</text>
<text x="200.4" y="28.2">DDR2_nCAS R33</text>
<text x="137.6" y="30.1">DDR2_A0</text>
<text x="137.6" y="32">DDR2_A1</text>
<text x="137.6" y="33.9">DDR2_A2</text>
<text x="137.6" y="35.8">DDR2_A3</text>
<text x="200.4" y="30.1">DDR2_nRAS R34</text>
<text x="200.4" y="32">DDR2_A0</text>
<text x="200.4" y="33.9">DDR2_A1</text>
<text x="200.4" y="35.8">DDR2_A2</text>
<text x="137.6" y="37.7">DDR2_A4</text>
<text x="137.6" y="39.6">DDR2_A5</text>
<text x="137.6" y="41.5">DDR2_A6</text>
<text x="200.4" y="37.7">DDR2_A3</text>
<text x="200.4" y="39.6">DDR2_A4</text>
<text x="200.4" y="41.5">DDR2_A5</text>
<text x="137.6" y="43.4">DDR2_A7</text>
<text x="137.6" y="45.3">DDR2_A8</text>
<text x="137.6" y="47.2">DDR2_A9</text>
<text x="200.4" y="43.4">DDR2_A6</text>
<text x="200.4" y="45.3">DDR2_A7</text>
<text x="200.4" y="47.2">DDR2_A8</text>
<text x="137.6" y="49.1">DDR2_A10</text>
<text x="137.6" y="51.1">DDR2_A11</text>
<text x="137.6" y="53">DDR2_A12</text>
<text x="200.4" y="49.1">DDR2_A9</text>
<text x="200.4" y="51.1">DDR2_A10</text>
<text x="200.4" y="53">DDR2_A11</text>
<text x="82" y="56.8">DDR2_A14</text>
<text x="82" y="58.7">DDR2_A15</text>
<text x="82" y="54.9">DDR2_A13</text>
<text x="137.6" y="56.8">DDR2_BA0</text>
<text x="137.6" y="58.7">DDR2_BA1</text>
<text x="200.4" y="54.9">DDR2_A12</text>
<text x="200.4" y="56.8">DDR2_BA0</text>
<text x="200.4" y="58.7">DDR2_BA1</text>
<text x="82.3" y="62.5">DDR2_ODT</text>
<text x="137.6" y="60.6">DDR2_BA2</text>
<text x="137.6" y="64.4">DDR2_CKE</text>
<text x="200.4" y="60.6">DDR2_BA2</text>
<text x="200.4" y="62.5">DDR2_CKE R51</text>
<text x="137.6" y="68.2">DDR2_DQS0</text>
<text x="137.6" y="70.1">DDR2_DQS1</text>
<text x="200.4" y="68.2">DDR2_CLK_P</text>
<text x="223.3" y="68.2">DDR2_CLK_N</text>
<text x="137.6" y="72">DDR2_DM0</text>
<text x="137.6" y="73.9">DDR2_DM1</text>
<text x="137.6" y="77.7">DDR2_DQ0</text>
<text x="137.6" y="79.6">DDR2_DQ1</text>
<text x="137.6" y="81.5">DDR2_DQ2</text>
<text x="137.6" y="83.4">DDR2_DQ3</text>
<text x="137.6" y="85.3">DDR2_DQ4</text>
<text x="137.6" y="87.2">DDR2_DQ5</text>
<text x="137.6" y="89.2">DDR2_DQ6</text>
<text x="137.6" y="91.1">DDR2_DQ7</text>
<text x="137.6" y="93">DDR2_DQ8</text>
<text x="137.6" y="94.9">DDR2_DQ9</text>
<text x="137.6" y="96.8">DDR2_DQ10</text>
<text x="137.6" y="98.7">DDR2_DQ11</text>
<text x="137.6" y="100.6">DDR2_DQ12</text>
<text x="137.6" y="106.3">DDR2_DQ15</text>
<text x="137.6" y="102.5">DDR2_DQ13</text>
<text x="137.6" y="104.4">DDR2_DQ14</text>
</g>
<g font-size="1.9" fill="#f00">
<text x="169.6" y="17.7">4</text>
<text x="154.9" y="18.1">DDR2_nCS</text>
<text x="154.9" y="20">DDR2_nWE</text>
<text x="154.9" y="21.9">DDR2_nCAS</text>
<text x="154.9" y="23.8">DDR2_nRAS</text>
<text x="169.6" y="19.6">4</text>
<text x="169.6" y="21.5">4</text>
<text x="169.6" y="23.4">4</text>
<text x="154.9" y="25.7">DDR2_CLK_N</text>
<text x="154.9" y="27.6">DDR2_CLK_P</text>
<text x="169.6" y="25.3">4</text>
<text x="169.6" y="27.2">4</text>
<text x="154.9" y="31.4">DDR2_A0</text>
<text x="154.9" y="33.3">DDR2_A1</text>
<text x="154.9" y="35.2">DDR2_A2</text>
<text x="169.6" y="31.1">4</text>
<text x="169.6" y="33">4</text>
<text x="169.6" y="34.9">4</text>
<text x="154.9" y="37.1">DDR2_A3</text>
<text x="154.9" y="39.1">DDR2_A4</text>
<text x="154.9" y="41">DDR2_A5</text>
<text x="169.6" y="36.8">4</text>
<text x="169.6" y="38.7">4</text>
<text x="169.6" y="40.6">4</text>
<text x="154.9" y="42.9">DDR2_A6</text>
<text x="154.9" y="44.8">DDR2_A7</text>
<text x="154.9" y="46.7">DDR2_A8</text>
<text x="169.6" y="42.5">4</text>
<text x="169.6" y="44.4">4</text>
<text x="169.6" y="46.3">4</text>
<text x="154.9" y="48.6">DDR2_A9</text>
<text x="154.9" y="50.5">DDR2_A10</text>
<text x="154.9" y="52.4">DDR2_A11</text>
<text x="169.6" y="48.2">4</text>
<text x="169.6" y="50.1">4</text>
<text x="169.6" y="52">4</text>
<text x="169.6" y="53.9">4</text>
<text x="59.1" y="55.8">4</text>
<text x="59.1" y="57.7">4</text>
<text x="59.1" y="59.6">4</text>
<text x="66.5" y="56.2">DDR2_A13</text>
<text x="66.5" y="58.1">DDR2_A14</text>
<text x="154.9" y="54.3">DDR2_A12</text>
<text x="154.9" y="58.1">DDR2_BA0</text>
<text x="169.6" y="57.7">4</text>
<text x="169.6" y="59.6">4</text>
<text x="59.1" y="63.4">4</text>
<text x="65" y="63.8">DDR2_ODT</text>
<text x="66.5" y="60">DDR2_A15</text>
<text x="154.9" y="60">DDR2_BA1</text>
<text x="154.9" y="61.9">DDR2_BA2</text>
<text x="154.9" y="65.7">DDR2_CKE</text>
<text x="169.6" y="61.5">4</text>
<text x="169.6" y="65.3">4</text>
<text x="154.9" y="69.5">DDR2_DQS0</text>
<text x="154.9" y="71.4">DDR2_DQS1</text>
<text x="169.6" y="69.2">4</text>
<text x="169.6" y="71.1">4</text>
<text x="154.9" y="73.3">DDR2_DM0</text>
<text x="154.9" y="75.2">DDR2_DM1</text>
<text x="169.6" y="73">4</text>
<text x="169.6" y="74.9">4</text>
<text x="154.9" y="79.1">DDR2_DQ0</text>
<text x="154.9" y="81">DDR2_DQ1</text>
<text x="154.9" y="82.9">DDR2_DQ2</text>
<text x="169.6" y="78.7">4</text>
<text x="169.6" y="80.6">4</text>
<text x="169.6" y="82.5">4</text>
<text x="154.9" y="84.8">DDR2_DQ3</text>
<text x="154.9" y="86.7">DDR2_DQ4</text>
<text x="154.9" y="88.6">DDR2_DQ5</text>
<text x="169.6" y="84.4">4</text>
<text x="169.6" y="86.3">4</text>
<text x="169.6" y="88.2">4</text>
<text x="154.9" y="90.5">DDR2_DQ6</text>
<text x="154.9" y="92.4">DDR2_DQ7</text>
<text x="154.9" y="94.3">DDR2_DQ8</text>
<text x="169.6" y="90.1">4</text>
<text x="169.6" y="92">4</text>
<text x="169.6" y="93.9">4</text>
<text x="169.6" y="95.8">4</text>
<text x="154.9" y="96.2">DDR2_DQ9</text>
<text x="154.9" y="98.1">DDR2_DQ10</text>
<text x="154.9" y="100">DDR2_DQ11</text>
<text x="154.9" y="101.9">DDR2_DQ12</text>
<text x="169.6" y="97.7">4</text>
<text x="169.6" y="99.6">4</text>
<text x="169.6" y="101.5">4</text>
<text x="154.9" y="103.8">DDR2_DQ13</text>
<text x="154.9" y="105.7">DDR2_DQ14</text>
<text x="154.9" y="107.6">DDR2_DQ15</text>
<text x="169.6" y="103.4">4</text>
<text x="169.6" y="105.3">4</text>
<text x="169.6" y="107.3">4</text>
</g>
<g font-size="1.9" fill="#004080">
<text x="98.1" y="18">VDD1</text>
<text x="98.1" y="19.9">VDD2</text>
<text x="98.1" y="21.8">VDD3</text>
<text x="98.1" y="23.7">VDD4</text>
<text x="124" y="21.8">nCAS</text>
<text x="124" y="23.7">nRAS</text>
<text x="124.7" y="19.9">nWE</text>
<text x="125.3" y="18">nCS</text>
<text x="98.1" y="25.6">VDD5</text>
<text x="98.1" y="27.5">VDDQ1</text>
<text x="98.1" y="29.4">VDDQ2</text>
<text x="125" y="25.6">nCK</text>
<text x="126" y="27.5">CK</text>
<text x="98.1" y="31.3">VDDQ3</text>
<text x="98.1" y="33.3">VDDQ4</text>
<text x="98.1" y="35.2">VDDQ5</text>
<text x="126.3" y="31.3">A0</text>
<text x="126.3" y="33.3">A1</text>
<text x="126.3" y="35.2">A2</text>
<text x="98.1" y="37.1">VDDQ6</text>
<text x="98.1" y="39">VDDQ7</text>
<text x="98.1" y="40.9">VDDQ8</text>
<text x="126.3" y="37.1">A3</text>
<text x="126.3" y="39">A4</text>
<text x="126.3" y="40.9">A5</text>
<text x="98.1" y="42.8">VDDQ9</text>
<text x="98.1" y="44.7">VDDQ10</text>
<text x="126.3" y="42.8">A6</text>
<text x="126.3" y="44.7">A7</text>
<text x="126.3" y="46.6">A8</text>
<text x="98.1" y="48.5">VDDL</text>
<text x="98.1" y="52.3">VREF</text>
<text x="125.3" y="50.4">A10</text>
<text x="125.3" y="52.3">A11</text>
<text x="126.3" y="48.5">A9</text>
<text x="98.1" y="56.1">NC_A13</text>
<text x="98.1" y="58">NC_A14</text>
<text x="98.1" y="59.9">NC_A15</text>
<text x="125" y="58">BA0</text>
<text x="125" y="59.9">BA1</text>
<text x="125.3" y="54.2">A12</text>
<text x="98.1" y="63.7">ODT</text>
<text x="124.8" y="65.6">CKE</text>
<text x="125" y="61.8">BA2</text>
<text x="98.1" y="67.5">NC4</text>
<text x="98.1" y="69.4">NC5</text>
<text x="123.4" y="71.4">UDQS</text>
<text x="123.7" y="69.4">LDQS</text>
<text x="98.1" y="75.2">VSSDL</text>
<text x="124.2" y="75.2">UDM</text>
<text x="124.4" y="73.3">LDM</text>
<text x="98.1" y="80.9">VSSQ1</text>
<text x="98.1" y="82.8">VSSQ2</text>
<text x="124.9" y="79">DQ0</text>
<text x="124.9" y="80.9">DQ1</text>
<text x="124.9" y="82.8">DQ2</text>
<text x="98.1" y="84.7">VSSQ3</text>
<text x="98.1" y="86.6">VSSQ4</text>
<text x="98.1" y="88.5">VSSQ5</text>
<text x="124.9" y="84.7">DQ3</text>
<text x="124.9" y="86.6">DQ4</text>
<text x="124.9" y="88.5">DQ5</text>
<text x="98.1" y="90.4">VSSQ6</text>
<text x="98.1" y="92.3">VSSQ7</text>
<text x="98.1" y="94.2">VSSQ8</text>
<text x="124.9" y="90.4">DQ6</text>
<text x="124.9" y="92.3">DQ7</text>
<text x="124.9" y="94.2">DQ8</text>
<text x="98.1" y="96.1">VSSQ9</text>
<text x="98.1" y="98">VSSQ10</text>
<text x="124" y="98">DQ10</text>
<text x="124" y="99.9">DQ11</text>
<text x="124" y="101.8">DQ12</text>
<text x="124.9" y="96.1">DQ9</text>
<text x="98.1" y="105.6">VSS1</text>
<text x="98.1" y="107.5">VSS2</text>
<text x="124" y="103.7">DQ13</text>
<text x="124" y="105.6">DQ14</text>
<text x="124" y="107.5">DQ15</text>
<text x="98.1" y="109.5">VSS3</text>
<text x="98.1" y="111.4">VSS4</text>
<text x="98.1" y="113.3">VSS5</text>
<text x="122.5" y="113.3">nUDQS</text>
<text x="122.7" y="111.4">nLDQS</text>
<text x="124.8" y="141.8">REFIN</text>
<text x="124.8" y="143.7">VLDOIN</text>
<text x="141.1" y="143.7">PGOOD</text>
<text x="144.3" y="141.8">VIN</text>
<text x="124.8" y="145.6">VO</text>
<text x="124.8" y="147.6">PGND</text>
<text x="124.8" y="149.5">VOSNS</text>
<text x="140.3" y="149.5">REFOUT</text>
<text x="143.5" y="145.6">GND</text>
<text x="145.1" y="147.6">EN</text>
<text x="136.2" y="153.4" transform="rotate(-90 136.2 153.4)">PWRGND</text>
</g>
<text font-size="1.9" fill="#00f" x="283.9" y="203.7">1.0</text>
<g font-size="1.7">
<text x="219.1" y="195.9">Title</text>
<text x="219.1" y="201.6">Size</text>
<text x="226.7" y="201.6">Document Number</text>
<text x="282" y="201.6">Rev</text>
<text x="219.1" y="207.3">Date:</text>
<text x="257.2" y="207.3">Sheet</text>
<text x="272.5" y="207.3">of</text>
</g>
<g font-size="1.4">
<text x="30.5" y="1.4">5</text>
<text x="87.7" y="1.4">4</text>
<text x="144.8" y="1.4">3</text>
<text x="202" y="1.4">2</text>
<text x="259.1" y="1.4">1</text>
<text x=".5" y="28.9">D</text>
<text x="288.2" y="28.9">D</text>
<text x=".5" y="80.3">C</text>
<text x="288.2" y="80.3">C</text>
<text x=".5" y="131.7">B</text>
<text x="288.2" y="131.7">B</text>
<text x=".5" y="183.2">A</text>
<text x="288.2" y="183.2">A</text>
<text x="30.5" y="209.1">5</text>
<text x="87.7" y="209.1">4</text>
<text x="144.8" y="209.1">3</text>
<text x="202" y="209.1">2</text>
<text x="259.1" y="209.1">1</text>
</g>
</svg>
